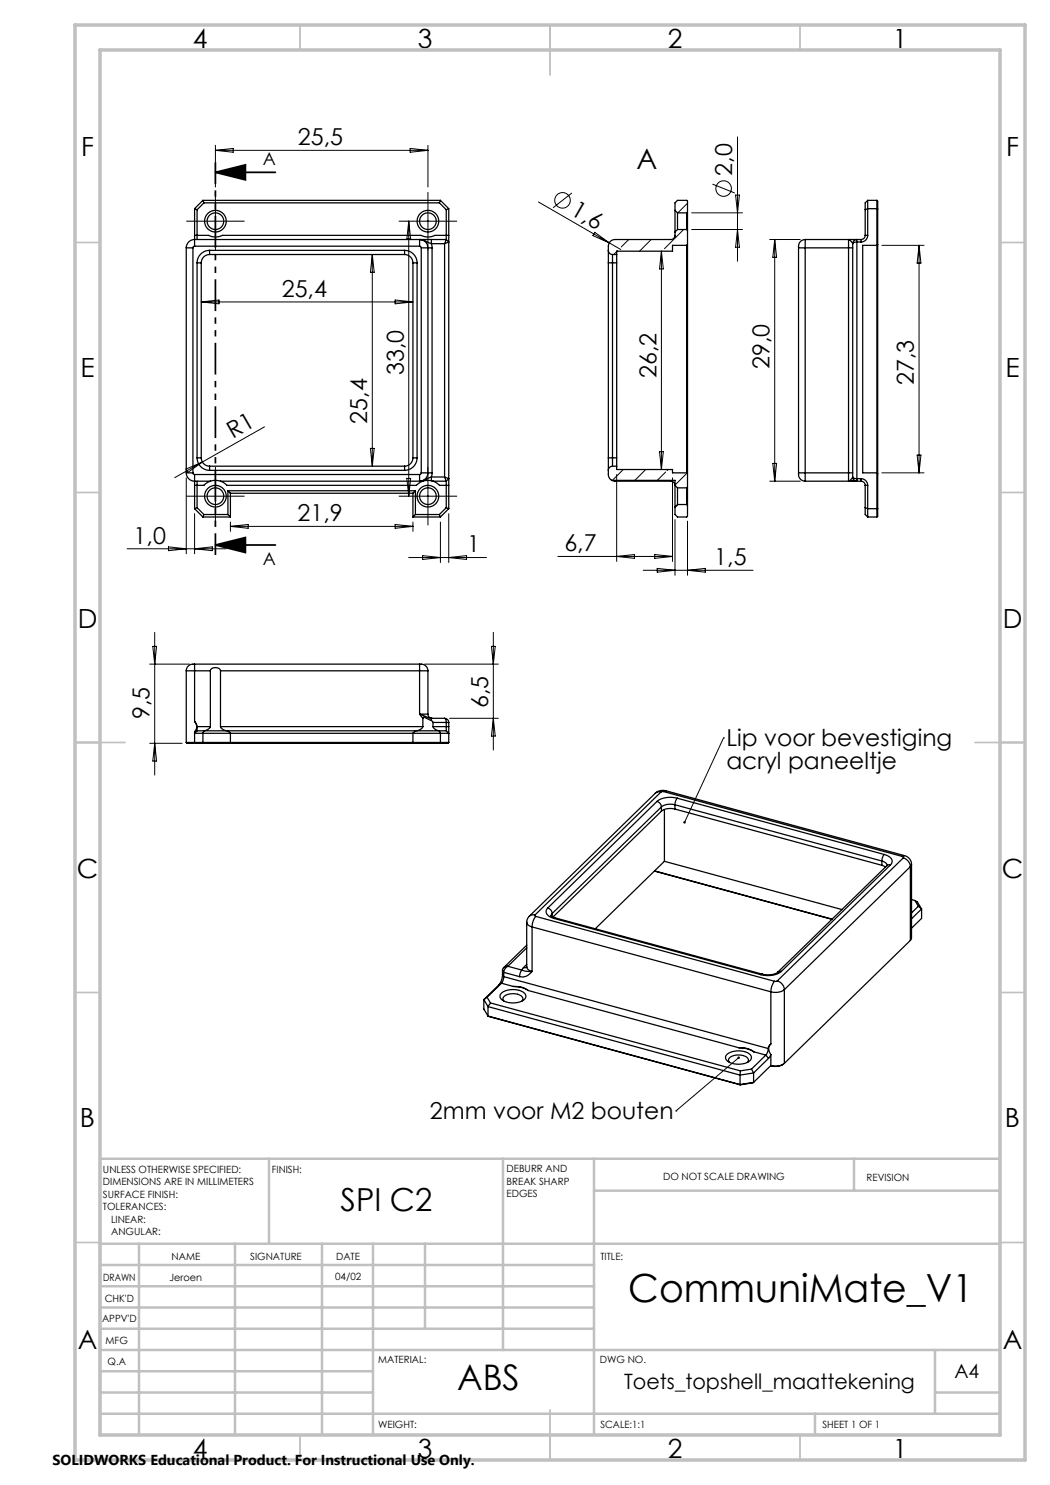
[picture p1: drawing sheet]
<svg xmlns="http://www.w3.org/2000/svg" width="210mm" height="297mm" viewBox="0 0 210 297" stroke-linecap="round" stroke-linejoin="round" font-family="sans-serif">
<g fill="none" stroke="#000" stroke-width=".25">
<path d="M37.2 49.6h1.4M37.2 49.6v45M38.6 49.6v45M38.9 47.9v1.3M38.9 49.2l-.3 .4M38.9 47.9a1.67 1.67 0 0 0-1.7 1.7M38.9 47.1v.8M38.9 47.1h2.8a3.2 3.2 0 0 0 2.8 0h39.7a3.2 3.2 0 0 0 2.8 0h2.7M38.9 49.2h45M38.9 47.9h45M38.9 41.7v5.4M38.9 41.7l.5 .2"/>
<path d="M39.4 52.6h.8M39.4 41.9v6M39.4 52.6v39M40.2 52.6v39M40.6 40.1l-1.7 1.6M40.6 40.1l.2 .5M40.6 40.1h47.5M40.8 40.6l-1.4 1.3M40.8 40.6h47.1M41.9 50.1a2.5 2.5 0 0 0-2.5 2.5M41.9 50.1v.8M41.9 50.9a1.67 1.67 0 0 0-1.7 1.7"/>
<path d="M41.9 50.1h39M41.9 50.9h39M80.9 50.9a1.67 1.67 0 0 1 1.7 1.7M80.9 50.1v.8M80.9 50.1a2.5 2.5 0 0 1 2.5 2.5M82.6 52.6h.8M82.6 52.6v39M83.4 52.6v39M83.9 47.9v1.3M83.9 49.2l.3 .4M83.9 47.9a1.67 1.67 0 0 1 1.7 1.7M83.9 47.9l.7 .1 1.7 .7"/>
<path d="M83.9 47.9h2.4M84.2 49.6h1.4M84.2 49.6v45M85.6 49.6h.8M85.6 49.6v45M86.3 47.9v.8M86.3 48.7l.1 .9M86.3 47.9h2.9M86.3 48.7h2.6M86.4 49.6v45M87.9 40.6l1.3 1.3M88.1 40.1l1.6 1.6"/>
<path d="M88.1 40.1l-.2 .5M88.9 48.7v46.7M89.2 47.9l-.3 .8M89.2 41.9v6M89.2 47.9l.5 .5M89.7 48.4l-.8 .3M89.7 47.1v1.3M89.7 41.7v5.4M89.7 48.4v47.3M89.7 41.7l-.5 .2M121.7 50.1a.83 .83 0 0 0 .8 .8M121.7 52.6h.8"/>
<path d="M121.7 50.1v2.5M121.7 52.6v39M122.5 50.9v1.7M122.5 50.9h.8M122.5 52.6h.8M122.5 52.6v39M123.3 50.9v1.7M123.3 52.6v39M134.9 47.4l-.3 .4-.4 .1h-11.2a1.33 1.33 0 0 0-1.3 1.3v.9M135 42.1v4.3M135 47.1l-.1 .3M135 42.1v-1.5l.5-.5h1.8l.2 .1v2.2"/>
<path d="M135 46.4l-.1 1M135 42.1l.5 .5M135.5 42.6v3.3M135.5 45.9l-.5 .5M135.5 45.9h1.8M135.5 42.6h1.8M137.3 42.6v3.3M137.3 49.1h-2.8v1.1h-11.2v.7M137.3 45.9l.2 .2M137.3 49.1v45.5M137.5 42.4v3.7M137.5 48.9l-.2 .2"/>
<path d="M137.5 46.1v51.3M137.5 42.4l-.2 .2M159.7 49.6h1.3M159.7 49.6v45M161 47.9v1.7M161 47.9a1.51 1.51 0 0 0-1.3 1.7M161 47.9h8.7M161 49.6v45M161 49.6h8.7M169.7 49.6h.8M169.7 47.9v1.7M169.7 47.9l.4 .3 .4 .5"/>
<path d="M169.7 47.9h1.7M169.7 49.6v45M170.5 48.7v46.7M171.4 47.9v48.3l-.6-.2-.3-.6M171.4 47.9l-.6 .2-.3 .6M171.4 47.9h.8M172.2 48.4h-1.1l-.6 .3M172.2 47.9v.5M173 47.1a.83 .83 0 0 1-.8 .8M173 47.1h.5M173.5 47.1a1.33 1.33 0 0 1-1.3 1.3M173.5 40.1h1.9"/>
<path d="M173.5 40.1v7M173.5 40.1l-.5 .5v6.5M175.4 40.1v63.3M175.4 40.1l.1 .1v63l-.1 .2M175.5 41.8l-2-.1-.5 .2M175.5 48.9l-.1 .2h-2.9v45.5h2.9l.1 .1M37.2 94.6a1.67 1.67 0 0 0 1.7 1.6M37.2 94.6h1.4M38.6 94.6l.3 .3M38.9 94.9v1.3M38.9 96.2v.9M38.9 94.9h45"/>
<path d="M38.9 96.2h3.2M38.9 97.1v4.6M39.4 91.6a2.5 2.5 0 0 0 2.5 2.5M39.4 91.6h.8M39.4 96.2v5.3M40.2 91.6a1.67 1.67 0 0 0 1.7 1.6M41.9 93.2v.9M41.9 94.1h39M41.9 93.2h39M42.1 96.2a3.2 3.2 0 0 1 2 0M42.1 96.2l-1.3 .9h-1.9M44.1 96.2l1.3 .9h37.9l1.3-.9"/>
<path d="M44.1 96.2h39.8M45.6 98.2h37.5M45.6 98.2l.5 .5M45.6 98.2v4.7M46.1 98.7h36.5M46.1 98.7v4.7M80.9 93.2v.9M82.6 91.6h.8M82.6 91.6a1.67 1.67 0 0 1-1.7 1.6M82.6 98.7v4.7M83.1 98.2l-.5 .5M83.1 98.2v4.7"/>
<path d="M83.4 91.6a2.5 2.5 0 0 1-2.5 2.5M83.9 94.9v1.3M83.9 96.2h.7M84.2 94.6l-.3 .3M84.2 94.6h1.4M85.6 94.6a1.67 1.67 0 0 1-1.7 1.6M85.6 94.6h.8M86.3 95.4v.7M86.3 96.1h-1.1l-.6 .1M86.3 96.1l.3 .1M86.3 95.4l-2.2 .8M86.3 95.4h2.6"/>
<path d="M86.4 94.6l-.1 .8M86.6 96.2l1.3 .9h1.8M86.6 96.2h2.6M88.9 95.4l.3 .8M88.9 95.4l.8 .3M89.2 96.2v5.3M89.7 95.7v1.4M89.7 95.7l-.5 .5M89.7 97.1v4.6M121.7 94.1v.8a1.33 1.33 0 0 0 .7 1.2M121.7 91.6h.8M121.7 91.6v2.5"/>
<path d="M122.4 96.1l.6 .1h11.3l.5 .3 .2 .6M122.4 96.1h12.6v1M122.5 93.2a.83 .83 0 0 0-.8 .9M122.5 91.6v1.6M122.5 93.2h.8M122.5 91.6h.8M123.3 91.6v1.6M123.3 93.2v.7h11.2v.7h2.8M135 97.1v4.3M135 97.1l.5 .5M135.5 97.6v3.3M135.5 97.6h1.8"/>
<path d="M137.3 97.6v3.3M137.3 94.6l.2 .1M137.5 97.4v3.7M137.5 97.4l-.2 .2M159.7 94.6a1.51 1.51 0 0 0 1.3 1.6M159.7 94.6h1.3M161 94.6v1.6M161 96.2h8.7M161 94.6h8.7M169.7 96.2h.8M169.7 94.6v1.6M169.7 94.6h.8"/>
<path d="M170.5 95.4l.6 .3h1.1M170.5 95.4l-.4 .5-.4 .3M170.5 96.2h1.7M171 96.1l-.7 .1h.2M172.2 95.7a1.33 1.33 0 0 1 1.3 1.4M172.2 96.2a.83 .83 0 0 1 .8 .9M172.2 95.7v.5M173 97.1h.5M173 97.1v5.8l.5 .5M173.5 97.1v6.3M38.9 101.7l1.7 1.7M39.4 101.5l1.4 1.4"/>
<path d="M39.4 101.5l-.5 .2M40.6 103.4h5.5M40.8 102.9h4.8M40.8 102.9l-.2 .5M45.6 102.9l.5 .5M82.6 103.4h5.5M83.1 102.9h4.8M83.1 102.9l-.5 .5M87.9 102.9l.2 .5M89.2 101.5l-1.3 1.4M89.2 101.5l.5 .2M89.7 101.7l-1.6 1.7"/>
<path d="M135.5 100.9h1.8M135.5 100.9l-.5 .5M137.3 100.9l.2 .2M137.5 101.1v2.1l-.2 .2h-1.8l-.5-.5v-1.5M173 101.5l.5 .2h2M173.5 103.4h1.9M37.2 134.2h1.7M37.2 134.2v14.3M38.9 132.8a1.51 1.51 0 0 0-1.7 1.4M38.9 132.8v1.4M38.9 134.2v10.1M38.9 134.2h3.2"/>
<path d="M38.9 132.8h45M42.1 134.2v-.1a1.13 1.13 0 0 1 1-.6 1.13 1.13 0 0 1 1 .7M42.1 134.2v11.1M44.1 134.2v11.1M44.1 134.2h39.8M83.9 132.8v1.4M83.9 134.2h1.7M83.9 132.8a1.51 1.51 0 0 1 1.7 1.4M83.9 134.2v8.6M85.6 134.2v8.6M37.2 148.5h1.7M37.2 148.5l.2 .2h1.7"/>
<path d="M38.9 144.3l.5 1M38.9 144.3a1.68 1.68 0 0 1 0 2.2v.2M38.9 146.7v1.8M38.9 148.5l.2 .2M38.9 148.5h50.8M38.9 146.7h50.8M39.4 145.3v.9M39.4 146.2h49.8M39.4 146.2l-.5 .5M39.4 145.3h2.7M40.8 146.2l-.2 .5 .1 2M42.1 145.3l-.6 .6-.7 .3"/>
<path d="M44.1 145.3a1.55 1.55 0 0 0 1.3 .9M44.1 145.3h40.5M45.6 146.2l.5 .5v1.8l-.2 .2M83.1 146.2l-.5 .5v1.8l.1 .2M83.9 142.8l2.4 .9M83.9 142.8l.7 .9M83.9 142.8h1.7M84.6 145.3l-.6 .6-.7 .3M84.6 143.7v-.2l.2-.1 1.5 .7M84.6 143.7v1.6M85.6 142.8a.83 .83 0 0 0 .8 .9M86.3 144.1l.3 .4"/>
<path d="M86.3 143.7v.4M86.3 143.7h2.6M86.6 145.3a1.55 1.55 0 0 0 1.3 .9l.2 .5-.1 2M86.6 145.3h3.1M86.6 144.5v.8M86.6 144.5h3.1M88.9 143.7l.3 .5v2M88.9 143.7l.6 .2 .2 .6M89.2 146.2l.5 .5M89.7 145.3v1.4M89.7 144.5v.8M89.7 146.7v1.8"/>
<path d="M89.7 148.5l-.1 .2h-50.5M131.1 158.6l-25.2 24.6M132.2 158.4h-.5l-.6 .2M132.2 158.4l-25.2 24.6M132.7 158.3l-.5 .1M132.7 158.3l47.8 13M133.2 158.1l-1.3 .1-.8 .4M133.2 158.1l-.5 .2M133.2 158.1l47.7 13M135.4 159.6a4.7 4.7 0 0 0-4 .7M135.4 159.6l-.3 .6-.1 .8M135.4 159.6l41.4 11.3"/>
<path d="M130.9 174.2l35.5 9.7M130.9 174.2l35.5 9.6M131.4 160.3a1.22 1.22 0 0 1 .9 1.1M131.4 160.3l-21.8 21.3M132.3 161.4l-21.9 21.3M132.3 161.4v.8M132.3 162.2l-21.7 21.2M132.9 161.9v10.4M132.9 172.3l-13.8 13.5M132.9 172.3l35.5 9.6M135 161a3.1 3.1 0 0 0-2.7 .4M135 161.8a3.1 3.1 0 0 0-2.7 .4"/>
<path d="M135 161l41.4 11.2M135 161v.8M135 161.8l41.4 11.3M176.4 173.1l.7 .3M176.4 172.2l.8 .4 .2 .5M176.4 172.2v.9M176.8 170.9a1.55 1.55 0 0 1 1.6 1.6l-.3 .5M176.8 170.9l-.3 .6-.1 .7M177.4 173.1l-21.8 21.3M177.4 173.1h.1M178.1 173l-.7 .1M178.1 173l-21.8 21.3"/>
<path d="M180.5 171.3l.2 .1v.2M180.7 171.6a1.96 1.96 0 0 1 1.4 1.7M180.7 171.6l-25.2 24.6M180.9 171.1a1.8 1.8 0 0 1 1.4 1.8M180.9 171.1l-.4 .2M182.1 173.3l-25.2 24.6M182.1 173.3v14.8M182.3 172.9v14.7l-.2 .5M182.3 172.9l-.2 .4M182.3 179.9l.7 .2M96.8 199.9l.8 1.4M96.8 199.9v1.9l.8 1.4"/>
<path d="M97.4 199.4l.7 1.2M97.4 199.4l-.6 .5M99.8 197l-3 2.9M100.2 198.7a3.8 3.8 0 0 1 4.9 .2 1.24 1.24 0 0 1-1.2 1.5 3.7 3.7 0 0 1-3.8-.8l-.1-.4zM100.3 196.6l-2.9 2.8M100.3 196.6l2.4 .7M100.3 196.6l-.5 .4M100.5 194.9a3.3 3.3 0 0 1-.7 2.1M100.5 194.1l.3 .4M100.5 194.9l.3 .4M100.5 194.1v.8M100.8 195.3l-.2 .8-.3 .5"/>
<path d="M100.8 195.3l52.8 14.4M100.8 194.5v.8M100.8 194.5l3.1 .8M101.6 193.3l-.6 .5-.2 .7M101.6 193.3a.89 .89 0 0 0-1.1 .8M101.6 193.3l2.8 .7M102.7 197.3a5.5 5.5 0 0 1 3 .8M102.7 197.3h.8a3.8 3.8 0 0 1 2.2 .8M104.4 194l1 .3h1M104.4 194l-.4 .6-.1 .7M104.7 193.5l-.3 .5M105.3 193.4h.1"/>
<path d="M105.3 193.4l-.6 .1M105.3 184.5l.3 .5 .8 .4M105.3 193.4l.3 .5 .8 .4M105.3 184.5v8.9M105.3 189l-4.6 4.5M105.3 192.9l-.6 .6M105.3 189.6l-3.7 3.7M105.7 198.1l42.1 11.5M105.9 183.2l-.4 .5-.1 .8M106.4 194.3l-.2 .2a2.32 2.32 0 0 1-2.3 .8M106.4 185.4l47.8 13M106.4 185.4v8.9"/>
<path d="M107 183v.2l.2 .1M107 183h-.6l-.5 .2M107.2 183.3a3.3 3.3 0 0 0-.8 2.1M107.2 183.3l47.7 13M109.6 181.6a1.05 1.05 0 0 0 .5 1.8l.7 .3M109.6 181.6a1.23 1.23 0 0 1 .8 1.1M110.2 183.1l.9 .5M110.4 182.7l-.2 .5M110.4 182.7v.6M110.8 183.7l41.4 11.2M111.1 183.6l-.3 .1M111.1 183.6l41.4 11.2"/>
<path d="M152.5 194.8l-.3 .1M154.2 198.4v10.4M154.9 196.3a3.3 3.3 0 0 0-.7 2.1M155.5 196.2l-.6 .1M155.5 196.2a1.96 1.96 0 0 1 1.4 1.7M155.6 194.4a3.8 3.8 0 0 1-3.1 .4M156.3 194.3a4.7 4.7 0 0 1-4.1 .6M156.3 194.3l-.7 .1M156.9 197.9a3.1 3.1 0 0 1-2.7 .5M156.9 197.9v14.8M182.1 188.1l-25.2 24.6M183 180.1l.7 1.1"/>
<path d="M183 180.1l.5 .3 .8 1.4M183.7 181.2l-1.4 1.4M183.7 181.2l.6 .6M184.3 181.8l-2 2M184.3 181.8v1.9l-2 1.9M97.6 201.3l50.4 13.7M97.6 203.2l50.4 13.7M97.6 201.3v1.9M97.6 203.2l50.4 13.8M98.1 200.6l50 13.6M98.1 200.6l-.5 .7M100.8 200.2a.77 .77 0 0 1-.1-.8 .77 .77 0 0 1 .7-.5 2.75 2.75 0 0 1 3.2 .7l-.2 .6"/>
<path d="M145.3 211a3.8 3.8 0 0 1 4.9 .2 1.24 1.24 0 0 1-1.2 1.5 3.7 3.7 0 0 1-3.8-.8l-.1-.5zM145.9 212.5a.77 .77 0 0 1-.1-.8 .77 .77 0 0 1 .7-.5 2.75 2.75 0 0 1 3.2 .7l-.2 .6M147.8 209.6a5.5 5.5 0 0 1 3 .8M147.8 209.6h.8a3.8 3.8 0 0 1 2.2 .8M148 215v1.9M148 216.9v.1M148.1 214.2l-.1 .8M150.3 213.8l-2.2 .4M150.3 213.8l.4 .8M150.7 214.6l-2.7 .4M150.7 214.6v1.9M150.7 216.5l-2.7 .4"/>
<path d="M150.7 216.5l-2.7 .5M150.8 210.4l2.4 .6M153.2 211l-2.9 2.8M153.2 211l.5 .7M153.6 209.7l-.1 .7-.3 .6M153.7 211.7l-3 2.9M154.2 208.8a1.53 1.53 0 0 0 0 2.1M154.2 208.8l-.4 .3-.2 .6M154.2 210.9l-.5 .8M154.2 210.9v2.2M154.2 213.1l-3.5 3.4M156.7 212.8a2.83 2.83 0 0 1-2.6 .3"/>
<path d="M156.9 212.7a3.1 3.1 0 0 1-2.7 .4"/>
<circle cx="43.1" cy="44.2" r="1.67"/>
<circle cx="43.1" cy="44.2" r="2.17"/>
<circle cx="85.6" cy="44.2" r="2.17"/>
<circle cx="85.6" cy="44.2" r="1.67"/>
<circle cx="43.1" cy="99.2" r="1.67"/>
<circle cx="43.1" cy="99.2" r="2.17"/>
<circle cx="85.6" cy="99.2" r="1.67"/>
<circle cx="85.6" cy="99.2" r="2.17"/>
</g>
<g fill="none" stroke="#000" stroke-width=".2">
<path d="M43.1 29.1v8.3M43.1 30.1h42.5M43.1 30.1l3.5-.4v.8zM82 29.7l3.6 .4-3.6 .4zM85.6 29.1v8.3M114.4 38.6l-3.8 3M142.5 36.8l4.4 1.8M147.1 39h.8l-.4 3.6zM147.5 27.4v24.9M38.9 44.2h8.3M43.1 40.1v8.3M74.5 50.9v42.3"/>
<path d="M74.5 50.9l.3 3.6h-.7zM81.4 44.2h8.3M81.8 44.2v55M81.8 44.2l.3 3.6h-.7zM85.6 40.1v8.3M107.7 40.4l16.5 9.5M119 46.5l2.8 2.1-3.2-1.5zM123.3 50.3l-.6 .6M123.5 50.1l-.1 .1M125.7 47.9l-1.4 1.5M130.2 47.9l-2.3 2.3M132.3 50.2v43.7"/>
<path d="M132.3 50.2l.4 3.6h-.8zM136.7 45.9l-3.8 3.8M137.5 40.6l-1.9 2M138.3 42.6h10.2M138.3 45.9h10.2M147.5 45.9l.4 3.6h-.8zM153.9 47.9h6.1M154.9 47.9v48.3M154.9 47.9l.4 3.6h-.7zM176.4 49.1h8.4M183.8 49.1v45.5M183.8 49.1l.4 3.5h-.8z"/>
<path d="M40.2 60.4h42.4M40.2 60.4l3.6-.4v.8zM79 60l3.6 .4-3.6 .4zM37.2 93.8l3.3-1.4-2.9 2.1zM37.2 95.6v15.2M38.9 99.2h8.3M43.1 95.1v8.3M52.9 85.4l-18 10.1M74.1 89.7h.7l-.3 3.5zM81.4 95.7h.7l-.3 3.5zM81.4 99.2h8.3M85.6 95.1v8.3"/>
<path d="M123.3 94.9v17.4M124.6 93.9l-2.1 2.2M129.1 93.9l-2.1 2.2M131.9 90.3h.8l-.4 3.6zM133.1 94.4l-1.6 1.7M133.6 93.9l-.2 .2M134.5 95.6v16.7M137.4 94.6l-2.4 2.4M153.9 96.2h6.1M154.6 92.7h.7l-.4 3.5zM176.4 94.6h8.4M183.4 91h.8l-.4 3.6z"/>
<path d="M25.4 109.8h19.9M33.7 109.4l3.5 .4-3.5 .3zM38.9 102.7v8.1M38.9 109.8l3.6-.4v.7zM46.1 104.4v1.9M46.1 105.3h36.5M46.1 105.3l3.5-.4v.8zM79 104.9l3.6 .4-3.6 .4zM81.7 111.5h15.6M82.6 104.4v1.9M84.5 111.1l3.6 .4-3.6 .4zM88.1 104.4v8.1"/>
<path d="M89.7 102.7v9.8M89.7 111.5l3.6-.4v.8zM111.6 111.3h22.9M123.3 111.3l3.6-.4v.8zM128.7 114.1h21.9M130.9 110.9l3.6 .4-3.6 .4zM131.4 113.7l3.6 .4-3.6 .3zM135 103.9v11.2M135.6 100.9l-.6 .6M137.5 104.2v10.9M137.5 114.1l3.6-.4v.7zM29.9 132.8h8"/>
<path d="M30.6 129.3h.7l-.4 3.5zM30.9 126.5v28.5M84.9 132.8h14.8M98.3 129.3h.7l-.3 3.5zM98.7 126.5v23.5M29.9 148.7h6.5M30.9 148.7l.4 3.5h-.7zM89.9 143.7h9.8M98.7 143.7l.3 3.5h-.7zM144.7 147.6h.1M144.7 147.6l-7.8 16.9M147.7 211.5l-12.5 10.7"/>
<path d="M135.2 222.2h.1"/>
<circle cx="144.7" cy="37.7" r="1.56"/>
<circle cx="112.5" cy="40.1" r="1.56"/>
</g>
<path d="M43.1 34.5h12M43.1 34.5l6-1.5v3zM43.1 109h12M43.1 109l6-1.5v3z" fill="none" stroke="#000" stroke-width=".35"/>
<g fill="none" stroke="#000" stroke-width=".2" stroke-dasharray="15.2 1.3 1.3 1.3" stroke-linecap="butt">
<path d="M38.9 44.2h-1.7M43.1 48.4v1.7M43.1 40.1v-1.7M47.2 44.2h1.7M81.4 44.2h-1.7M85.6 48.4v1.7M85.6 40.1v-1.7M89.7 44.2h1.7M38.9 99.2h-1.7M43.1 95.1v-1.7M47.2 99.2h1.7M81.4 99.2h-1.7"/>
<path d="M85.6 95.1v-1.7M89.7 99.2h1.7M43.1 103.4v1.7M85.6 103.4v1.7"/>
</g>
<path d="M43.1 32.5v78.5" fill="none" stroke="#000" stroke-width=".35" stroke-dasharray="6.3 1.3 1.3 1.3 1.3 1.3" stroke-dashoffset="2" stroke-linecap="butt"/>
<g fill="none" stroke="#c0c0c0" stroke-width=".35">
<path d="M60 5v5M110 5v10M160 5v5M15 48.5h5M200 48.5h5M15 98.5h5M200 98.5h5M15 148.5h10M195 148.5h10M15 198.5h5M200 198.5h5M15 248.5h5"/>
<path d="M200 248.5h5M60 287v5M110 282v10M160 287v5"/>
</g>
<g fill="none" stroke="#c0c0c0" stroke-width=".5">
<path d="M53.8 231.8v17M100.6 231.8v38.2M118.8 231.8v55.2M118.8 238.1h81.2M170.8 231.8v6.3M200 231.8h-180v55.2M20 248.8h180M20 257.3h98.8M20 253h98.8M27.8 248.8v38.2M47 248.8v38.2M64.4 248.8v38.2"/>
<path d="M74.6 248.8v38.2M85 248.8v17M20 265.8h98.8M20 261.5h98.8M20 278.5h54.6M20 274.3h54.6M20 270h180M187 278.5h13M187 270v12.8M20 282.8h180M163 282.8v4.2"/>
</g>
<path d="M15 5h190v287h-190zM20 10h180v277h-180z" fill="none" stroke="#c0c0c0" stroke-width=".7"/>
<g fill="#000">
<path d="M43.1 34.5l6-1.5v3zM43.1 109l6-1.5v3z"/>
<path d="M147.5 211.4a.25 .25 0 0 0 .1 .3 .25 .25 0 0 0 .3 0 .25 .25 0 0 0 0-.3l-.2 .1 .2-.1zM136.7 164.3v.4l.2-.2-.1 .2h.3v-.4z"/>
</g>
<text font-size="7.8" x="125.7" y="260.4">CommuniMate_V1</text>
<text font-size="7.1" x="91.4" y="277.9">ABS</text>
<text font-size="6.3" x="68.1" y="242.1">SPI C2</text>
<text font-size="5.6" x="127.3" y="33.9">A</text>
<g font-size="5.3">
<text x="38.5" y="9.5">4</text>
<text x="83.5" y="9.5">3</text>
<text x="133.6" y="9.5">2</text>
<text x="178.6" y="9.5">1</text>
<text x="16.2" y="31.3">F</text>
<text x="201.2" y="31.3">F</text>
<text x="16.1" y="75.5">E</text>
<text x="201.1" y="75.5">E</text>
<text x="15.5" y="125.5">D</text>
<text x="200.5" y="125.5">D</text>
<text x="15.4" y="175.5">C</text>
<text x="200.4" y="175.5">C</text>
<text x="16" y="225.5">B</text>
<text x="201" y="225.5">B</text>
<text x="15.5" y="269.8">A</text>
<text x="200.5" y="269.8">A</text>
<text x="38.5" y="291.5">4</text>
<text x="83.5" y="291.5">3</text>
<text x="133.6" y="291.5">2</text>
<text x="178.6" y="291.5">1</text>
</g>
<g font-size="4.7">
<text x="59.6" y="29.1">25,5</text>
<text x="146.4" y="35.1" transform="rotate(-90 146.4 35.1)">2,0</text>
<text x="113.9" y="42.8" transform="rotate(30 113.9 42.8)">1,6</text>
<text x="56.4" y="59.4">25,4</text>
<text x="80.7" y="75" transform="rotate(-90 80.7 75)">33,0</text>
<text x="131.3" y="75.7" transform="rotate(-90 131.3 75.7)">26,2</text>
<text x="153.9" y="73.8" transform="rotate(-90 153.9 73.8)">29,0</text>
<text x="182.8" y="77.1" transform="rotate(-90 182.8 77.1)">27,3</text>
<text x="46.6" y="87.9" transform="rotate(-30 46.6 87.9)">R1</text>
<text x="73.4" y="84.7" transform="rotate(-90 73.4 84.7)">25,4</text>
<text x="59.5" y="104.3">21,9</text>
<text x="26.7" y="108.7">1,0</text>
<text x="93.4" y="110.5">1</text>
<text x="112.9" y="110.3">6,7</text>
<text x="142.9" y="113">1,5</text>
<text x="29.9" y="143.9" transform="rotate(-90 29.9 143.9)">9,5</text>
<text x="97.7" y="141.6" transform="rotate(-90 97.7 141.6)">6,5</text>
<text x="145.3" y="149.3">Lip voor bevestiging</text>
<text x="145.3" y="153.8">acryl paneeltje</text>
<text x="86" y="223.9">2mm voor M2 bouten</text>
</g>
<text font-size="4.2" x="124.8" y="277.9">Toets_topshell_maattekening</text>
<text font-size="3.9" x="190.9" y="275.5">A4</text>
<g font-size="3.5">
<text x="52.6" y="33">A</text>
<text x="52.6" y="113.1">A</text>
</g>
<text font-size="2.9" x="10.5" y="292.9">SOLIDWORKS Educational Product. For Instructional Use Only.</text>
<g font-size="2">
<text x="20.6" y="234.6">UNLESS OTHERWISE SPECIFIED:</text>
<text x="20.6" y="237.1">DIMENSIONS ARE IN MILLIMETERS</text>
<text x="20.6" y="239.6">SURFACE FINISH:</text>
<text x="54.4" y="234.6">FINISH:</text>
<text x="101.3" y="234.5">DEBURR AND</text>
<text x="101.3" y="237">BREAK SHARP</text>
<text x="101.3" y="239.5">EDGES</text>
<text x="132.6" y="236">DO NOT SCALE DRAWING</text>
<text x="173.3" y="236.2">REVISION</text>
<text x="20.6" y="242.1">TOLERANCES:</text>
<text x="22.2" y="244.6">LINEAR:</text>
<text x="22.2" y="247.1">ANGULAR:</text>
<text x="34.3" y="252">NAME</text>
<text x="50" y="251.9">SIGNATURE</text>
<text x="67.2" y="251.9">DATE</text>
<text x="120.1" y="251.9">TITLE:</text>
<text x="20.6" y="256.1">DRAWN</text>
<text x="33.9" y="256.1">Jeroen</text>
<text x="67" y="255.9">04/02</text>
<text x="20.9" y="260.3">CHK'D</text>
<text x="20.4" y="264.4">APPV'D</text>
<text x="21.1" y="268.8">MFG</text>
<text x="21.5" y="273">Q.A</text>
<text x="75.6" y="272.5">MATERIAL:</text>
<text x="120" y="272.5">DWG NO.</text>
<text x="75.6" y="285.5">WEIGHT:</text>
<text x="120.1" y="285.6">SCALE:1:1</text>
<text x="164.5" y="285.6">SHEET 1 OF 1</text>
</g>
</svg>
